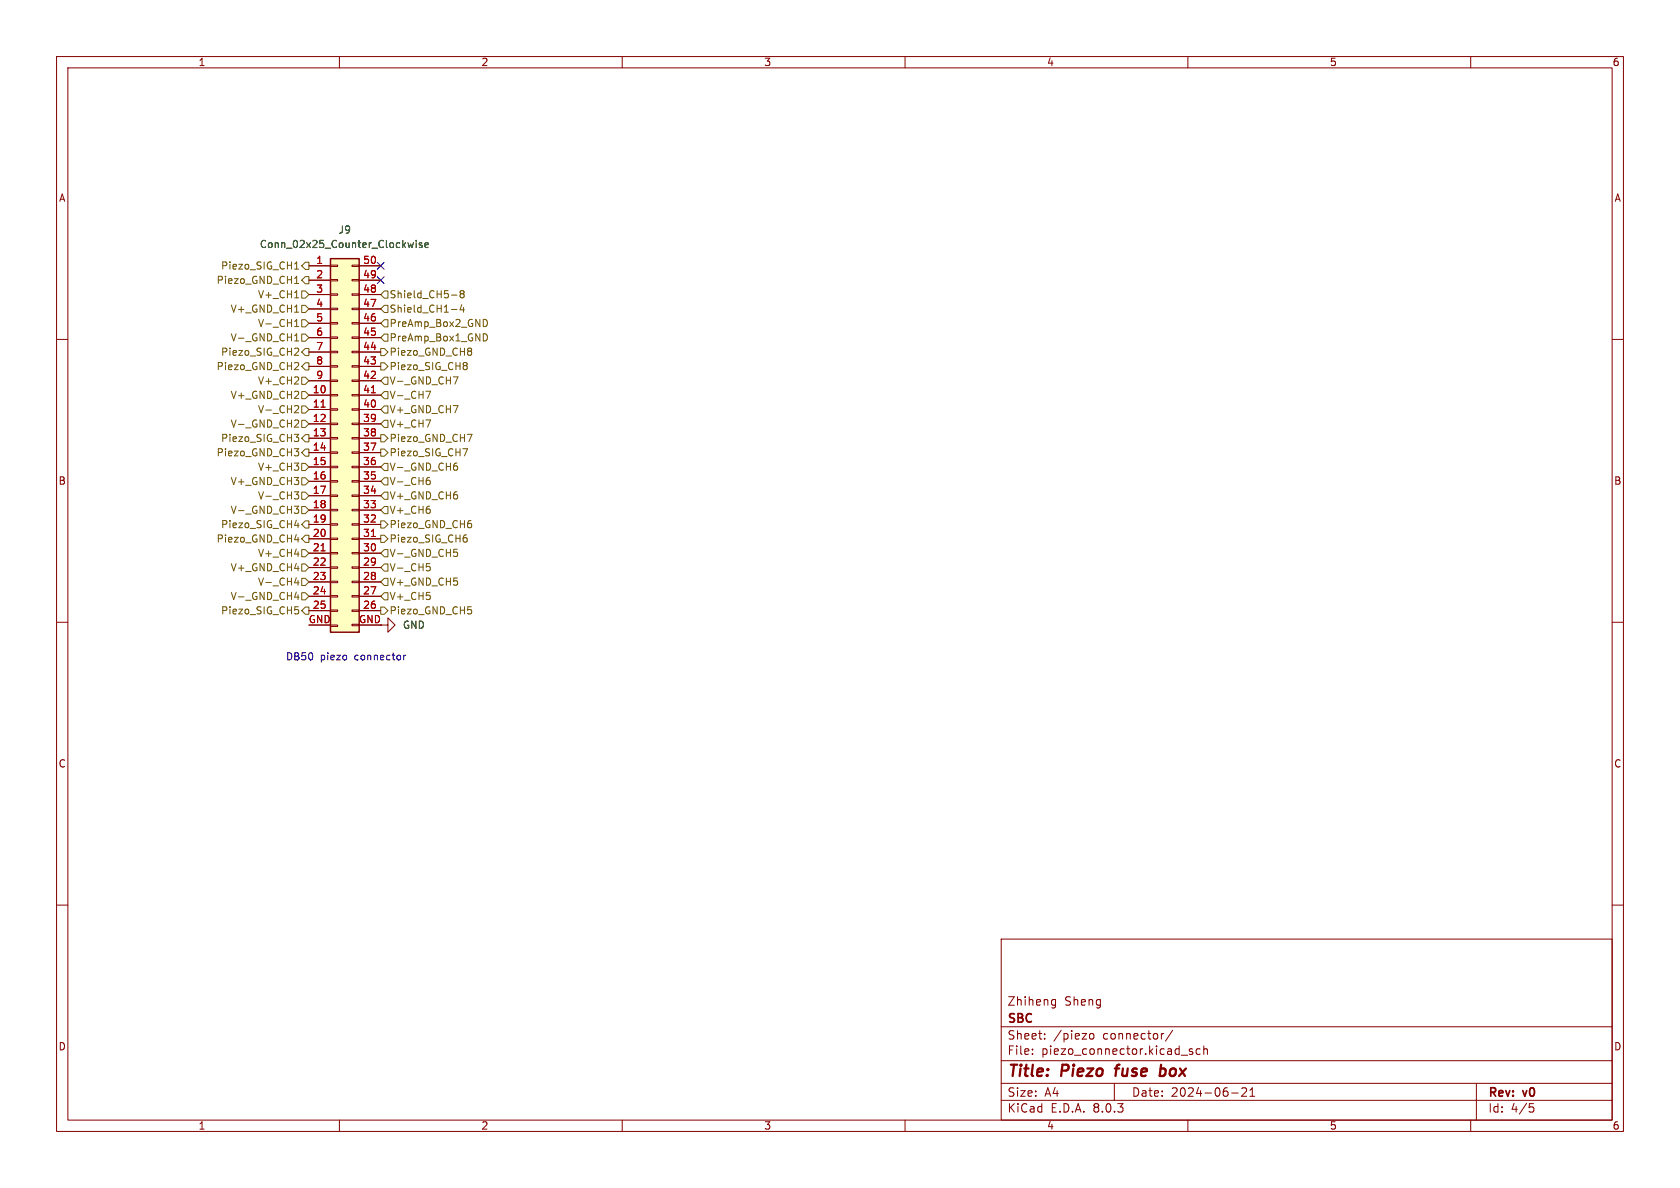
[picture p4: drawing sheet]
<svg xmlns="http://www.w3.org/2000/svg" width="297mm" height="210mm" viewBox="0 0 297 210" stroke-linecap="round" stroke-linejoin="round" font-family="sans-serif">
<g fill="none" stroke="#840000" stroke-width=".18">
<path d="M10 10h277v190h-277zM12 12h273v186h-273zM60 10v2M110 10v2M160 10v2M210 10v2M260 10v2M10 60h2M285 60h2M10 110h2M285 110h2M10 160h2"/>
<path d="M285 160h2M177 166h108v32h-108zM186 177.6h.6M186 176.8h.6M186.6 176.7v1.2l-.1 .2-.4 .1M60 198v2M110 198v2M160 198v2M177 194.5h108M177 191.5h108M177 187.5h108M177 181.5h108"/>
<path d="M182.5 186.3v.1M182.5 185.5v.1M184.7 183.6v.1M184.7 182.8v.1M192.7 182.8l.2-.1 .4 .1 .1 .6-.2 .2-.3 .1-.2-.1zM197 191.5v3M205.7 182.7l-.2 .1M207.3 182.1l-1.3 2M208.8 186.5h1.2M210 198v2M210.8 185.5l-.3-.1-.3 .2 .1 .2 .5 .2v.3h-.6M212.2 185.5l-.5-.1-.2 .3v.4l.1 .2h.6"/>
<path d="M212.8 185.5l.2-.1 .4 .1 .1 .9M212.8 184.9v1.5M217.7 193.2h1.2M219.5 192.4l.6-.1 .2 .1 .1 .3-.9 1.1h.9M221 193.8h.8M221 192.7l.4-.4v1.5M260 198v2M261 191.5v6.5M270.4 195.1h.7M270.5 195.7h.4l.3 .3-.2 .5-.5 .1"/>
</g>
<path d="M197.1 188.9h.7M197.4 188.5l-.2 1.7M205.2 189l.2-.1 .5 .1M205.3 188.2l-.3 2M205.9 190a.66 .66 0 0 1-.9 .1" fill="none" stroke="#840000" stroke-width=".4"/>
<path d="M58.4 45.7h5.1v66.1h-5.1z" fill="#ffffc2"/>
<g fill="none" stroke="#840000" stroke-width=".18">
<path d="M54.6 47h3.8M54.6 49.5h3.8M54.6 52.1h3.8M54.6 54.6h3.8M54.6 59.7h3.8M54.6 57.2h3.8M58.4 59.6h1.3v.2h-1.3zM58.4 57h1.3v.3h-1.3zM58.4 54.5h1.3v.2h-1.3zM58.4 51.9h1.3v.3h-1.3zM58.4 49.4h1.3v.3h-1.3zM58.4 46.9h1.3v.2h-1.3z"/>
<path d="M62.2 59.6h1.3v.2h-1.3zM62.2 57h1.3v.3h-1.3zM62.2 54.5h1.3v.2h-1.3zM62.2 51.9h1.3v.3h-1.3zM62.2 49.4h1.3v.3h-1.3zM62.2 46.9h1.3v.2h-1.3zM63.5 47h3.8M63.5 49.5h3.8M63.5 52.1h3.8M63.5 54.6h3.8M63.5 59.7h3.8M63.5 57.2h3.8"/>
<path d="M54.6 69.9h3.8M54.6 72.4h3.8M54.6 74.9h3.8M54.6 77.5h3.8M54.6 67.3h3.8M54.6 64.8h3.8M54.6 62.2h3.8M58.4 79.9h1.3v.2h-1.3zM58.4 77.3h1.3v.3h-1.3zM58.4 74.8h1.3v.3h-1.3zM58.4 72.3h1.3v.2h-1.3zM58.4 69.7h1.3v.3h-1.3z"/>
<path d="M58.4 67.2h1.3v.2h-1.3zM58.4 64.6h1.3v.3h-1.3zM58.4 62.1h1.3v.3h-1.3zM62.2 79.9h1.3v.2h-1.3zM62.2 77.3h1.3v.3h-1.3zM62.2 74.8h1.3v.3h-1.3zM62.2 72.3h1.3v.2h-1.3zM62.2 69.7h1.3v.3h-1.3zM62.2 67.2h1.3v.2h-1.3zM62.2 64.6h1.3v.3h-1.3zM62.2 62.1h1.3v.3h-1.3zM63.5 69.9h3.8"/>
<path d="M63.5 72.4h3.8M63.5 74.9h3.8M63.5 77.5h3.8M63.5 67.3h3.8M63.5 64.8h3.8M63.5 62.2h3.8M54.6 80h3.8M54.6 82.6h3.8M54.6 85.1h3.8M54.6 87.6h3.8M54.6 90.2h3.8M54.6 92.7h3.8"/>
<path d="M54.6 95.3h3.8M54.6 97.8h3.8M58.4 97.7h1.3v.2h-1.3zM58.4 95.1h1.3v.3h-1.3zM58.4 92.6h1.3v.2h-1.3zM58.4 90h1.3v.3h-1.3zM58.4 87.5h1.3v.3h-1.3zM58.4 85h1.3v.2h-1.3zM58.4 82.4h1.3v.3h-1.3zM62.2 97.7h1.3v.2h-1.3zM62.2 95.1h1.3v.3h-1.3zM62.2 92.6h1.3v.2h-1.3z"/>
<path d="M62.2 90h1.3v.3h-1.3zM62.2 87.5h1.3v.3h-1.3zM62.2 85h1.3v.2h-1.3zM62.2 82.4h1.3v.3h-1.3zM63.5 80h3.8M63.5 82.6h3.8M63.5 85.1h3.8M63.5 87.6h3.8M63.5 90.2h3.8M63.5 92.7h3.8M63.5 95.3h3.8M63.5 97.8h3.8"/>
<path d="M54.6 100.3h3.8M54.6 102.9h3.8M54.6 105.4h3.8M54.6 108h3.8M54.6 110.5h3.8M58.4 110.5h1.3v.2h-1.3zM58.4 107.8h1.3v.3h-1.3zM58.4 105.3h1.3v.2h-1.3zM58.4 102.7h1.3v.3h-1.3zM58.4 100.2h1.3v.3h-1.3zM62.2 110.4h1.3v.2h-1.3zM62.2 107.8h1.3v.3h-1.3z"/>
<path d="M62.2 105.3h1.3v.2h-1.3zM62.2 102.7h1.3v.3h-1.3zM62.2 100.2h1.3v.3h-1.3zM63.5 110.5h5.1v-1.3l1.2 1.3-1.2 1.3v-1.3M63.5 100.3h3.8M63.5 102.9h3.8M63.5 105.4h3.8M63.5 108h3.8"/>
</g>
<path d="M58.4 45.7h5.1v66.1h-5.1z" fill="none" stroke="#840000" stroke-width=".25"/>
<path d="M56.8 72h.7M65.6 69.4h.8M56.8 97.4h.7M65.6 94.8h.8" fill="none" stroke="#a90000" stroke-width=".18"/>
<path d="M73.1 42.9l-.3 .9-.2-.6M73.6 42.5v.1M73.6 42.9v.9M74.6 43l-.3-.1-.2 .2 .1 .2 .4 .1v.3h-.5M75.1 43.3l.6-.1v-.2l-.4-.1-.2 .2 .1 .6h.5" fill="none" stroke="#006464" stroke-width=".18"/>
<g fill="none" stroke="#725600" stroke-width=".18">
<path d="M52.1 52.6h.7M52.1 57.7h.7M52.1 50.1h.7M52.1 56.8l.3-.3v1.2M52.1 59.4l.3-.4v1.3M52.1 47.6h.7M52.1 55.2h.7M52.2 46.6l.2-.3v1.3M52.2 49.1l.2-.3v1.3M53.3 56.5h.7l.6 .7-.6 .6h-.7zM53.3 54h.7l.6 .6-.6 .6h-.7zM53.3 51.4h.7l.6 .7-.6 .6h-.7z"/>
<path d="M53.3 59.1h.7l.6 .6-.6 .6h-.7zM54 48.9h.6v1.3h-.6l-.7-.7zM54 46.4h.6v1.2h-.6l-.7-.6zM67.3 59.7l.6-.6h.7v1.2h-.7zM67.3 57.2l.6-.7h.7v1.3h-.7zM67.9 54h.7v1.2h-.7l-.6-.6zM67.9 51.4h.7v1.3h-.7l-.6-.6zM79.8 54.7h1M79.8 52.2h1M81.6 51.9l-.3-.2 .3-.3h.2l.3 .2-.3 .3M81.6 51.9l-.3 .3 .1 .3 .2 .1h.3l.2-.2-.1-.4-.2-.1M81.6 51.9h.2"/>
<path d="M81.6 53.9l-.3 .9h.8M81.9 54.3v.9M85.4 59a.64 .64 0 0 1 .8 .6 .64 .64 0 0 1-.8 .7M85.4 56.5a.64 .64 0 0 1 .8 .6 .64 .64 0 0 1-.8 .6M52 76.8h.8l-.4 .5 .3 .1 .1 .4-.2 .2h-.4M52 79.3h.8l-.4 .5M52 67.9h.8M52.1 60.3h.7M52.3 61.5l.4 .1 .1 .3-.8 .9h.8M52.3 71.7l.4 .1 .1 .3-.8 .9h.8M52.3 74.2l.4 .1 .1 .3-.8 .9h.8M52.6 64.1l.2 .2-.1 .3-.7 .7h.8"/>
<path d="M52.6 79.8l.2 .2v.3l-.2 .3M52.7 66.7v.5M53.3 66.7h.7l.6 .6-.6 .6h-.7zM53.3 74.3h.7l.6 .6-.6 .7h-.7zM53.3 71.8h.7l.6 .6-.6 .6h-.7zM53.3 69.2h.7l.6 .7-.6 .6h-.7zM54 76.8h.6v1.3h-.6l-.7-.6zM54 61.6h.6v1.3h-.6l-.7-.7zM54 64.1h.6v1.3h-.6l-.7-.6zM54 79.4h.6v1.2h-.6l-.7-.6zM67.3 64.1h.6l.7 .7-.7 .6h-.6zM67.3 61.6h.6l.7 .6-.7 .7h-.6z"/>
<path d="M67.3 76.8h.6l.7 .7-.7 .6h-.6zM67.3 79.4h.6l.7 .6-.7 .6h-.6zM67.3 69.9l.6-.7h.7v1.3h-.7zM67.9 66.7h.7v1.2h-.7l-.6-.6zM67.9 74.3h.7v1.3h-.7l-.6-.7zM67.9 71.8h.7v1.2h-.7l-.6-.6zM75.3 74.2h.8l-.5 1.3M75.3 69.2h.8l-.5 1.2M80.1 66.6h.9l-.6 1.3M81.8 79.3h.9l-.6 1.3M82.1 64.1h.3l.2 .2-.2 .3M82.1 64.6h.3"/>
<path d="M82.4 64.6l.2 .3v.2l-.1 .2h-.4M82.6 76.8h.8l-.5 1.2M83.1 61.5l.3 .3-.3 .3 .3 .2v.3l-.3 .2M52 86.9h.8l-.4 .5 .3 .1 .1 .5-.2 .2h-.4M52 89.5h.8l-.4 .5 .3 .1 .1 .4-.2 .2h-.4M52 81.9h.8l-.4 .4M52.1 95.4h.8M52.1 97.9h.8M52.1 92.9h.8M52.7 92.4v.9M52.7 95v.8M52.7 82.5v.5"/>
<path d="M53.3 99.7h.7l.6 .6-.6 .7h-.7zM53.3 97.2h.7l.6 .6-.6 .6h-.7zM53.3 81.9h.7l.6 .7-.6 .6h-.7zM53.3 87h.7l.6 .6-.6 .7h-.7zM53.3 89.5h.7l.6 .7-.6 .6h-.7zM53.3 84.5h.7l.6 .6-.6 .6h-.7zM54 94.6h.6v1.3h-.6l-.7-.6zM54 92.1h.6v1.2h-.6l-.7-.6zM67.3 92.1h.6l.7 .6-.7 .6h-.6zM67.3 82.6l.6-.7h.7v1.3h-.7zM67.3 94.6h.6l.7 .7-.7 .6h-.6zM67.9 89.5h.7v1.3h-.7l-.6-.6z"/>
<path d="M67.9 99.7h.7v1.3h-.7l-.6-.7zM67.9 87h.7v1.3h-.7l-.6-.7zM67.9 84.5h.7v1.2h-.7l-.6-.6zM67.9 97.2h.7v1.2h-.7l-.6-.6zM75.4 99.6h.6M75.6 84.9h.3l.2 .2-.1 .4-.4 .2M75.9 84.4l-.3 .1M76 90.1v.5M80.2 97.1h.6M80.4 97.6h.3l.2 .2-.1 .5-.4 .1M80.4 82.3l.4 .1 .1 .2-.1 .4-.4 .1M80.8 81.9h-.4"/>
<path d="M82.1 95l.4 .1 .1 .2-.1 .4-.4 .1M82.2 94.6h.3M83 92h.3M83.1 92.5l.3 .2v.3l-.3 .3M52.1 105.6h.8M52.1 107.3h.6M52.3 107.7h.3l.2 .3-.1 .5h-.4M52.4 102.1l-.3 .9h.8M52.7 102.6v.8M52.7 105.1v.9M53.3 104.8h.7l.6 .6-.6 .6h-.7zM53.3 102.2h.7l.6 .7-.6 .6h-.7z"/>
<path d="M54 107.3h.6v1.3h-.6l-.7-.6zM67.3 105.4l.6-.6h.7v1.2h-.7zM67.3 107.3h.6l.7 .7-.7 .6h-.6zM67.9 102.2h.7v1.3h-.7l-.6-.6zM75.5 100.1h.3l.3 .3-.2 .4-.4 .1M76 105.3v.6M82.7 107.3h.6M83.1 107.7l.3 .3v.3l-.3 .2"/>
</g>
<path d="M71.4 115.8v.9M71.7 115.8l-.3 .3" fill="none" stroke="#0000c2" stroke-width=".18"/>
<path d="M66.7 46.4l1.2 1.2M66.7 48.9l1.2 1.2M67.9 46.4l-1.2 1.2M67.9 48.9l-1.2 1.2" fill="none" stroke="#000084" stroke-width=".18"/>
<g font-size="2.8" fill="#840000">
<text x="178" y="190.9">Title:</text>
<text x="187.7" y="190.9">Piezo</text>
<text x="198.1" y="190.9">fuse</text>
<text x="206.7" y="190.9">box</text>
</g>
<g font-size="2.1" fill="#840000">
<text x="178" y="178">Zhiheng</text>
<text x="188.2" y="178">Sheng</text>
<text x="178" y="184">Sheet:</text>
<text x="178" y="181.2">SBC</text>
<text x="186.2" y="184">/piezo</text>
<text x="195" y="184">connector/</text>
<text x="178" y="186.7">File:</text>
<text x="184.1" y="186.7">piezo_connector.kicad_sch</text>
<text x="178" y="196.9">KiCad</text>
<text x="178" y="194.1">Size:</text>
<text x="184.7" y="194.1">A4</text>
<text x="185.7" y="196.9">E.D.A.</text>
<text x="193.3" y="196.9">8.0.3</text>
<text x="200" y="194.1">Date:</text>
<text x="207" y="194.1">2024-06-21</text>
<text x="263" y="194.3">Rev:</text>
<text x="263" y="196.9">Id:</text>
<text x="267.1" y="196.9">4/5</text>
<text x="269.4" y="194.3">v0</text>
</g>
<g font-size="1.8" fill="#840000">
<text x="35" y="11.9">1</text>
<text x="85" y="11.9">2</text>
<text x="135" y="11.9">3</text>
<text x="185" y="11.9">4</text>
<text x="235" y="11.9">5</text>
<text x="285" y="11.9">6</text>
<text x="10.3" y="35.9">A</text>
<text x="285.3" y="35.9">A</text>
<text x="10.3" y="85.9">B</text>
<text x="285.3" y="85.9">B</text>
<text x="10.3" y="135.9">C</text>
<text x="285.3" y="135.9">C</text>
<text x="10.3" y="185.9">D</text>
<text x="285.3" y="185.9">D</text>
<text x="35" y="199.9">1</text>
<text x="85" y="199.9">2</text>
<text x="135" y="199.9">3</text>
<text x="185" y="199.9">4</text>
<text x="235" y="199.9">5</text>
<text x="285" y="199.9">6</text>
</g>
<g font-size="1.8" fill="#006464">
<text x="59.8" y="41.5">J9</text>
<text x="45.8" y="44">Conn_02x25_Counter_Clockwise</text>
<text x="71.1" y="111.4">GND</text>
</g>
<g font-size="1.8" fill="#725600">
<text x="39" y="47.9">Piezo_SIG_CH1</text>
<text x="38.2" y="50.4">Piezo_GND_CH1</text>
<text x="45.5" y="52.9">V+_CH1</text>
<text x="68.8" y="52.9">Shield_CH5-8</text>
<text x="40.7" y="55.5">V+_GND_CH1</text>
<text x="45.5" y="58">V-_CH1</text>
<text x="68.8" y="55.5">Shield_CH1-4</text>
<text x="68.8" y="58">PreAmp_Box2_GND</text>
<text x="38.2" y="65.6">Piezo_GND_CH2</text>
<text x="39" y="63.1">Piezo_SIG_CH2</text>
<text x="40.7" y="60.6">V-_GND_CH1</text>
<text x="68.8" y="60.6">PreAmp_Box1_GND</text>
<text x="68.8" y="65.6">Piezo_SIG_CH8</text>
<text x="68.8" y="63.1">Piezo_GND_CH8</text>
<text x="40.7" y="70.7">V+_GND_CH2</text>
<text x="45.5" y="68.2">V+_CH2</text>
<text x="68.8" y="68.2">V-_GND_CH7</text>
<text x="68.8" y="70.7">V-_CH7</text>
<text x="40.7" y="75.8">V-_GND_CH2</text>
<text x="45.5" y="73.3">V-_CH2</text>
<text x="68.8" y="75.8">V+_CH7</text>
<text x="68.8" y="73.3">V+_GND_CH7</text>
<text x="38.2" y="80.9">Piezo_GND_CH3</text>
<text x="39" y="78.3">Piezo_SIG_CH3</text>
<text x="45.5" y="83.4">V+_CH3</text>
<text x="68.8" y="78.3">Piezo_GND_CH7</text>
<text x="68.8" y="80.9">Piezo_SIG_CH7</text>
<text x="68.8" y="83.4">V-_GND_CH6</text>
<text x="40.7" y="86">V+_GND_CH3</text>
<text x="45.5" y="88.5">V-_CH3</text>
<text x="68.8" y="88.5">V+_GND_CH6</text>
<text x="68.8" y="86">V-_CH6</text>
<text x="39" y="93.6">Piezo_SIG_CH4</text>
<text x="40.7" y="91">V-_GND_CH3</text>
<text x="68.8" y="91">V+_CH6</text>
<text x="68.8" y="93.6">Piezo_GND_CH6</text>
<text x="38.2" y="96.1">Piezo_GND_CH4</text>
<text x="40.7" y="101.2">V+_GND_CH4</text>
<text x="45.5" y="98.7">V+_CH4</text>
<text x="68.8" y="101.2">V-_CH5</text>
<text x="68.8" y="96.1">Piezo_SIG_CH6</text>
<text x="68.8" y="98.7">V-_GND_CH5</text>
<text x="40.7" y="106.3">V-_GND_CH4</text>
<text x="45.5" y="103.7">V-_CH4</text>
<text x="68.8" y="103.7">V+_GND_CH5</text>
<text x="68.8" y="106.3">V+_CH5</text>
<text x="39" y="108.8">Piezo_SIG_CH5</text>
<text x="68.8" y="108.8">Piezo_GND_CH5</text>
</g>
<g font-size="1.8" fill="#a90000">
<text x="55.8" y="46.7">1</text>
<text x="64.1" y="46.7">50</text>
<text x="55.8" y="49.3">2</text>
<text x="55.8" y="51.8">3</text>
<text x="64.1" y="51.8">48</text>
<text x="64.1" y="49.3">49</text>
<text x="55.8" y="54.4">4</text>
<text x="55.8" y="56.9">5</text>
<text x="55.8" y="59.4">6</text>
<text x="64.1" y="59.4">45</text>
<text x="64.1" y="56.9">46</text>
<text x="64.1" y="54.4">47</text>
<text x="55.8" y="62">7</text>
<text x="55.8" y="64.5">8</text>
<text x="64.1" y="64.5">43</text>
<text x="64.1" y="62">44</text>
<text x="55.2" y="69.6">10</text>
<text x="55.8" y="67.1">9</text>
<text x="64.1" y="69.6">41</text>
<text x="64.1" y="67.1">42</text>
<text x="55.2" y="72.1">11</text>
<text x="55.2" y="74.7">12</text>
<text x="55.2" y="77.2">13</text>
<text x="64.1" y="77.2">38</text>
<text x="64.1" y="74.7">39</text>
<text x="64.1" y="72.1">40</text>
<text x="55.2" y="79.8">14</text>
<text x="55.2" y="82.3">15</text>
<text x="64.1" y="82.3">36</text>
<text x="64.1" y="79.8">37</text>
<text x="55.2" y="84.8">16</text>
<text x="55.2" y="87.4">17</text>
<text x="55.2" y="89.9">18</text>
<text x="64.1" y="89.9">33</text>
<text x="64.1" y="87.4">34</text>
<text x="64.1" y="84.8">35</text>
<text x="55.2" y="92.5">19</text>
<text x="55.2" y="95">20</text>
<text x="64.1" y="95">31</text>
<text x="64.1" y="92.5">32</text>
<text x="55.2" y="97.5">21</text>
<text x="55.2" y="100.1">22</text>
<text x="64.1" y="100.1">29</text>
<text x="64.1" y="97.5">30</text>
<text x="55.2" y="102.6">23</text>
<text x="55.2" y="105.2">24</text>
<text x="55.2" y="107.7">25</text>
<text x="64.1" y="107.7">26</text>
<text x="64.1" y="105.2">27</text>
<text x="64.1" y="102.6">28</text>
<text x="54.5" y="110.2">GND</text>
<text x="63.4" y="110.2">GND</text>
</g>
<g font-size="1.8" fill="#0000c2">
<text x="50.5" y="116.9">DB50</text>
<text x="56.6" y="116.9">piezo</text>
<text x="62.8" y="116.9">connector</text>
</g>
</svg>
